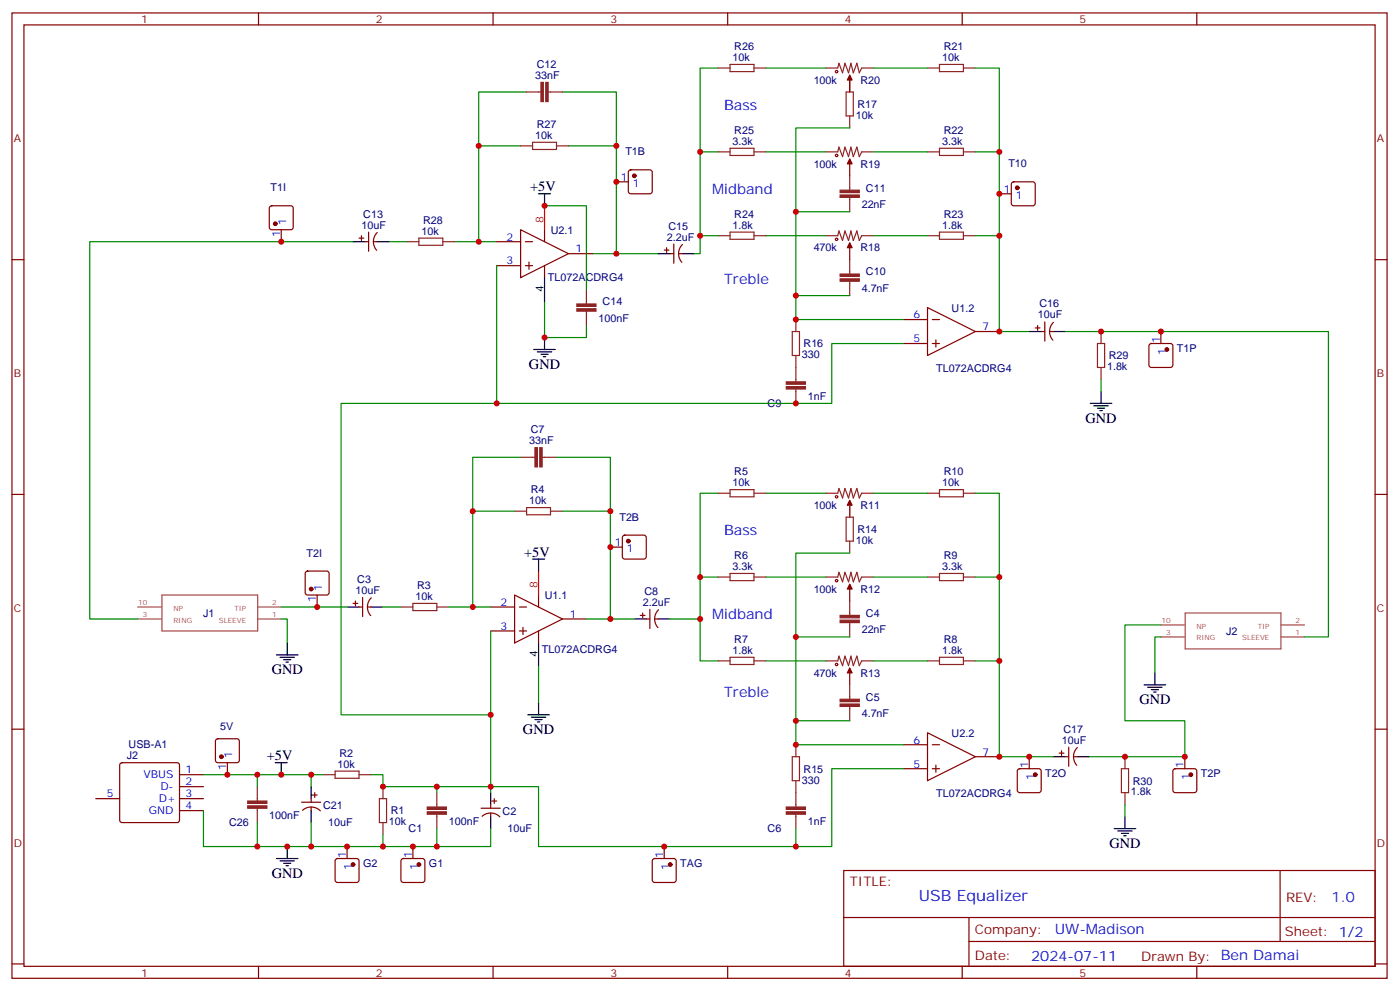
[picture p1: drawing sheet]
<svg xmlns="http://www.w3.org/2000/svg" width="413mm" height="292mm" viewBox="0 0 413 292" stroke-linecap="round" stroke-linejoin="round" font-family="sans-serif">
<g fill="none" stroke="#870000" stroke-width=".35">
<path d="M3.5 3.8h405.4v284.3h-405.4zM7.1 7.3h398.2v277.3h-398.2zM76.2 3.8v3.5M145.3 3.8v3.5M214.5 3.8v3.5M283.6 3.8v3.5M352.8 3.8v3.5M250.5 23.6v3.5M181.7 53.6h3.5M185.4 50.2l.5-.2h5.7l.5 .2 .2 .5v5.7l-.3 .5-.4 .2h-5.7l-.5-.3-.2-.4v-5.7zM250.5 48.3v3.5M294.6 57.1h3.5"/>
<path d="M298.3 53.8l.5-.2h5.6l.5 .2 .3 .5v5.6l-.3 .5-.5 .2h-5.6l-.5-.2-.2-.5v-5.6zM3.5 76.5h3.6M79.6 60.8l.5-.2h5.6l.5 .2 .2 .5v5.7l-.2 .5-.5 .2h-5.6l-.5-.3-.2-.4v-5.7zM82.9 67.7v3.5M105.8 70.1h1.4M106.5 69.4v1.4M107.6 71.2h1.1M108.7 68.4v5.6M110.1 71.2h1M111.2 68.5a3.8 3.8 0 0 0-.2 5.2M146.4 71.2h7.1M146.4 78.2h7.1"/>
<path d="M153.5 67.7l14.1 7-14.1 7.1zM154.9 71.2h2.1M154.9 78.2h2.1M155.9 77.2v2.1M160.5 67.7v3.5M160.5 78.2v3.6M167.6 74.7h7M195.8 73.7h1.4M196.5 73v1.4M197.6 74.7h1M198.6 71.9v5.6M200 74.7h1.1"/>
<path d="M201.2 72a3.8 3.8 0 0 0-.2 5.3M250.5 73v3.5M405.3 76.5h3.6M266.3 94.1h7.1M273.4 90.6l14.1 7-14.1 7.1zM274.8 94.1h2.1M287.5 97.6h7.1M305.2 96.6h1.4M305.9 95.9v1.4M306.9 97.6h1.1M308 94.8v5.7M309.4 97.6h1"/>
<path d="M310.5 94.9a3.8 3.8 0 0 0-.1 5.3M342.2 97.6v3.6M266.3 101.2h7.1M274.8 101.2h2.1M275.9 100.1v2.1M338.9 101.4l.5-.2h5.6l.5 .2 .2 .5v5.6l-.2 .5-.5 .2h-5.6l-.5-.2-.2-.5v-5.6zM3.5 145.6h3.6M183.7 157.8l.4-.2h5.7l.5 .2 .2 .5v5.7l-.2 .5-.5 .2h-5.7l-.4-.3-.3-.4v-5.7zM250.5 148.8v3.5M405.3 145.6h3.6M90.2 168.4l.5-.2h5.6l.5 .2 .2 .5v5.7l-.2 .5-.5 .2h-5.6l-.5-.3-.2-.4v-5.7zM93.5 175.3v3.5"/>
<path d="M104.1 177.7h1.4M104.8 177v1.4M105.8 178.8h1.1M106.9 176v5.6M108.3 178.8h1.1M109.4 176.1a3.8 3.8 0 0 0-.1 5.2M144.6 178.8h7.1M151.7 175.3l14.1 7-14.1 7.1zM153.1 178.8h2.1M158.7 175.3v3.5M179.9 161.1h3.5M191.6 179.5v5.6"/>
<path d="M194.1 179.6a3.8 3.8 0 0 0-.2 5.3M250.5 173.5v3.5M144.6 185.8h7.1M153.1 185.8h2.1M154.2 184.8v2.1M158.7 185.8v3.6M165.8 182.3h7.1M188.7 181.3h1.4M189.4 180.6v1.4M190.5 182.3h1.1M193 182.3h1M250.5 198.2v3.5"/>
<path d="M3.5 214.8h3.6M63.7 217.8l.5-.2h5.6l.5 .2 .3 .5v5.6l-.3 .5-.5 .2h-5.6l-.5-.2-.2-.5v-5.6zM266.3 219.4h7.1M273.4 215.8l14.1 7.1-14.1 7zM274.8 219.4h2.1M405.3 214.8h3.6M28.2 235.2h7.1M35.5 224.9l.5-.3h16.2l.5 .3 .2 .5v16.2l-.2 .5-.5 .2h-16.2l-.5-.2-.2-.5v-16.2zM52.9 235.2h7.1M52.9 231.7h7.1M52.9 228.2h7.1M52.9 238.8h7.1"/>
<path d="M67 224.6v3.6M88.9 236.3h5.6M89.2 238.7a3.8 3.8 0 0 1 5.2 .1M91.7 235.2v1.1M91.7 237.7v1.1M92.1 234.2h1.4M92.8 233.5v1.4M141.8 238.1h5.7M144.6 237v1.1M144.6 239.5v1M145 235.9h1.4M145.7 235.2v1.4"/>
<path d="M266.3 226.4h7.1M274.8 226.4h2.1M275.9 225.4v2.1M287.5 222.9h7.1M300.1 226.6l.5-.2h5.6l.5 .2 .2 .5v5.7l-.2 .5-.5 .2h-5.6l-.5-.3-.2-.4v-5.7zM303.4 222.9v3.5M312.2 221.8h1.4M312.9 221.1v1.4M314 222.9h1M315 220.1v5.6M316.4 222.9h1.1M317.6 220.2a3.8 3.8 0 0 0-.2 5.2"/>
<path d="M346 226.6l.4-.2h5.7l.5 .2 .2 .5v5.7l-.3 .5-.4 .2h-5.7l-.5-.3-.2-.4v-5.7zM349.2 222.9v3.5M99 253.1l.5-.2h5.6l.5 .2 .2 .5v5.6l-.2 .5-.5 .2h-5.6l-.5-.2-.2-.5v-5.6zM102.3 249.3v3.6M118.4 253.1l.5-.2h5.6l.5 .2 .2 .5v5.6l-.2 .5-.5 .2h-5.6l-.5-.2-.2-.5v-5.6zM121.7 249.3v3.6M142.1 240.4a3.8 3.8 0 0 1 5.2 .2M192.5 253.1l.5-.2h5.6l.5 .2 .2 .5v5.6l-.2 .5-.5 .2h-5.6l-.5-.2-.2-.5v-5.6zM195.8 249.3v3.6M248.7 256.4h156.6v28.2h-156.6zM377.3 256.4v20.9M248.7 270.2h156.5"/>
<path d="M285.6 277.3h119.6M285.6 270.2v14.2M3.5 283.9h3.6M76.2 284.6v3.5M145.3 284.6v3.5M214.5 284.6v3.5M283.6 284.6v3.5M352.8 284.6v3.5M405.3 283.9h3.6"/>
</g>
<g fill="#870000" stroke="#870000" stroke-width=".35">
<path d="M250.5 147.4l.7 1.4h-1.4z"/>
<path d="M250.5 172.1l.7 1.4h-1.4z"/>
<path d="M250.5 196.8l.7 1.4h-1.4z"/>
<path d="M250.5 71.5l.7 1.5h-1.4z"/>
<path d="M250.5 46.8l.7 1.5h-1.4z"/>
<path d="M250.5 22.2l.7 1.4h-1.4z"/>
<circle cx="65.3" cy="222.9" r=".53"/>
<circle cx="104.1" cy="254.6" r=".53"/>
<circle cx="123.5" cy="254.6" r=".53"/>
<circle cx="185.2" cy="159.4" r=".53"/>
<circle cx="91.7" cy="173.5" r=".53"/>
<circle cx="81.1" cy="65.9" r=".53"/>
<circle cx="187" cy="51.8" r=".53"/>
<circle cx="299.9" cy="55.3" r=".53"/>
<circle cx="344" cy="102.9" r=".53"/>
<circle cx="351" cy="228.2" r=".53"/>
<circle cx="305.2" cy="228.2" r=".53"/>
<circle cx="197.6" cy="254.6" r=".53"/>
</g>
<g fill="none" stroke="#000" stroke-width=".35">
<path d="M158.7 57.1h3.6M160.5 57.1v3.5M104.1 71.2h3.5M111.1 71.2h3.6M194 74.7h3.6M201.1 74.7h3.5M160.5 81.8v7M160.5 99.4v3.5M303.4 97.6h3.5M310.4 97.6h3.6M157.3 102.9h6.4M158.4 103.6h4.2"/>
<path d="M159.5 104.4h2.1M160.2 105.1h.7M321.4 118.8h6.3M322.4 119.5h4.3M324.6 115.3v3.5M323.5 120.2h2.1M324.2 120.9h.7M102.3 178.8h3.5M109.4 178.8h3.5M157 164.7h3.5M158.7 164.7v3.5M81.5 192.9h6.3"/>
<path d="M82.5 193.6h4.3M83.6 194.3h2.1M84.3 195h.7M84.7 189.4v3.5M158.7 189.4v7M187 182.3h3.5M194 182.3h3.6M340.4 198.2v3.5M155.6 210.5h6.3M156.6 211.2h4.3M157.7 211.9h2.1M158.4 212.7h.7"/>
<path d="M158.7 207v3.5M337.3 201.7h6.3M338.3 202.4h4.2M339.4 203.1h2.1M340.1 203.8h.7M81.1 224.6h3.6M82.9 224.6v3.6M91.7 231.7v3.5M91.7 238.8v3.5M144.6 233.5v3.5M310.4 222.9h3.6M317.5 222.9h3.5"/>
<path d="M81.5 252.9h6.3M82.5 253.6h4.3M83.6 254.3h2.1M84.3 255h.7M84.7 249.3v3.6M144.6 240.5v3.6M328.4 244.1h6.4M329.5 244.8h4.2M330.6 245.5h2.1M331.3 246.2h.7M331.6 240.5v3.6"/>
</g>
<path d="M40.6 178.8h6.9M47.7 175.3h28.3v10.5h-28.3zM76 178.8h6.9M40.6 182.3h6.9M76 182.3h6.9M342.2 187.6h6.9M342.2 184.1h6.9M349.4 180.6h28.2v10.5h-28.2zM377.6 187.6h6.9M377.6 184.1h6.9" fill="none" stroke="#a64a4a" stroke-width=".35"/>
<g fill="none" stroke="#8c2424" stroke-width=".35">
<path d="M215.2 19h7v2.1h-7zM276.9 19h7.1v2.1h-7.1zM155.2 27.1h4.3M161.6 27.1h4.2M211.7 20h3.5M222.2 20h3.6M243.4 20h3.5l.4-1.4 1.1 2.8 .7-2.8 1 2.8 .7-2.8 .7 2.8 1.1-2.8 .7 2.8 .7-1.4h3.5M249.4 27.1h2.1v7h-2.1zM250.5 22.2v4.9M250.5 34.1v3.6M273.4 20h3.5M284 20h3.5"/>
<path d="M153.5 43h3.5M157 41.9h7v2.1h-7zM164 43h3.6M211.7 44.7h3.5M215.2 43.7h7v2.1h-7zM222.2 44.7h3.6M243.4 44.7h3.5l.4-1.4 1.1 2.8 .7-2.8 1 2.8 .7-2.8 .7 2.8 1.1-2.8 .7 2.8 .7-1.4h3.5M250.5 46.8v1.5M250.5 51.8v4.2M250.5 58.1v4.3M273.4 44.7h3.5M276.9 43.7h7.1v2.1h-7.1z"/>
<path d="M284 44.7h3.5M119.9 71.2h3.6M123.5 70.1h7v2.1h-7zM130.5 71.2h3.6M211.7 69.4h3.5M215.2 68.4h7v2.1h-7zM222.2 69.4h3.6M243.4 69.4h3.5l.4-1.4 1.1 2.8 .7-2.8 1 2.8 .7-2.8 .7 2.8 1.1-2.8 .7 2.8 .7-1.4h3.5M250.5 71.5v1.5M250.5 76.5v4.2M273.4 69.4h3.5M276.9 68.4h7.1v2.1h-7.1z"/>
<path d="M284 69.4h3.5M172.9 85.3v4.2M172.9 91.7v4.2M233.5 97.6h2.2v7.1h-2.2zM234.6 94.1v3.5M250.5 82.8v4.3M324.6 97.6v3.6M234.6 104.7v7.8M234.6 114.6v4.2M323.5 101.2h2.1v7h-2.1zM324.6 108.2v3.6M153.5 134.7h4.2"/>
<path d="M159.8 134.7h4.2M151.7 150.6h3.5M155.2 149.5h7.1v2.1h-7.1zM162.3 150.6h3.5M211.7 145.3h3.5M215.2 144.2h7v2.1h-7zM222.2 145.3h3.6M243.4 145.3h3.5l.4-1.4 1.1 2.8 .7-2.8 1 2.8 .7-2.8 .7 2.8 1.1-2.8 .7 2.8 .7-1.4h3.5M249.4 152.3h2.1v7.1h-2.1zM250.5 147.4v4.9M250.5 159.4v3.5M273.4 145.3h3.5"/>
<path d="M276.9 144.2h7.1v2.1h-7.1zM284 145.3h3.5M118.2 178.8h3.5M121.7 177.7h7.1v2.1h-7.1zM128.8 178.8h3.5M211.7 170h3.5M215.2 168.9h7v2.1h-7zM222.2 170h3.6M243.4 170h3.5l.4-1.4 1.1 2.8 .7-2.8 1 2.8 .7-2.8 .7 2.8 1.1-2.8 .7 2.8 .7-1.4h3.5M250.5 172.1v1.4M250.5 177v4.3M273.4 170h3.5"/>
<path d="M276.9 168.9h7.1v2.1h-7.1zM284 170h3.5M211.7 194.7h3.5M215.2 193.6h7v2.1h-7zM222.2 194.7h3.6M243.4 194.7h3.5l.4-1.4 1.1 2.8 .7-2.8 1 2.8 .7-2.8 .7 2.8 1.1-2.8 .7 2.8 .7-1.4h3.5M250.5 183.4v4.2M250.5 196.8v1.4M273.4 194.7h3.5M276.9 193.6h7.1v2.1h-7.1zM284 194.7h3.5M234.6 219.4v3.5"/>
<path d="M250.5 201.7v4.3M250.5 208.1v4.2M75.8 231.7v4.2M75.8 238.1v4.2M95.2 228.2h3.6M98.8 227.1h7v2.1h-7zM105.8 228.2h3.6M111.8 235.2h2.1v7.1h-2.1zM112.9 231.7v3.5M128.8 233.5v4.2M128.8 239.8v4.3M233.5 222.9h2.2v7h-2.2z"/>
<path d="M234.6 229.9v7.8M234.6 239.8v4.3M330.6 226.4h2.1v7.1h-2.1zM331.6 222.9v3.5M331.6 233.5v3.5M112.9 242.3v3.5"/>
</g>
<g fill="#8c2424" stroke="#8c2424" stroke-width=".35">
<path d="M73 237.3h5.7v.8h-5.7z"/>
<path d="M73 235.9h5.7v.7h-5.7z"/>
<path d="M125.9 239.1h5.7v.7h-5.7z"/>
<path d="M125.9 237.7h5.7v.7h-5.7z"/>
<path d="M247.6 182.7h5.7v.7h-5.7z"/>
<path d="M247.6 181.3h5.7v.7h-5.7z"/>
<path d="M247.6 207.4h5.7v.7h-5.7z"/>
<path d="M247.6 206h5.7v.7h-5.7z"/>
<path d="M231.8 239.1h5.6v.7h-5.6z"/>
<path d="M231.8 237.7h5.6v.7h-5.6z"/>
<path d="M159.1 131.9h.7v5.6h-.7z"/>
<path d="M157.7 131.9h.7v5.6h-.7z"/>
<path d="M231.8 113.9h5.6v.7h-5.6z"/>
<path d="M231.8 112.5h5.6v.7h-5.6z"/>
<path d="M247.6 82.1h5.7v.7h-5.7z"/>
<path d="M247.6 80.7h5.7v.7h-5.7z"/>
<path d="M247.6 57.4h5.7v.7h-5.7z"/>
<path d="M247.6 56h5.7v.7h-5.7z"/>
<path d="M160.9 24.3h.7v5.6h-.7z"/>
<path d="M159.5 24.3h.7v5.6h-.7z"/>
<path d="M170 90.9h5.7v.8h-5.7z"/>
<path d="M170 89.5h5.7v.7h-5.7z"/>
</g>
<g fill="none" stroke="#008700" stroke-width=".35">
<path d="M155.2 27.1h-14.1v44.1M165.8 27.1h15.9v15.9M211.7 20h-5.3v54.7h-1.8M225.8 20h17.6M250.5 37.7h-15.9v49.4M257.5 20h15.9M287.5 20h7.1v77.6h8.8M141.1 43h12.4M167.6 43h14.1v31.7h-7.1M206.4 44.7h5.3M225.8 44.7h17.6M257.5 44.7h15.9"/>
<path d="M287.5 44.7h7.1M104.1 71.2h-77.6v111.1h14.1M114.7 71.2h5.2M134.1 71.2h12.3M146.4 78.2v40.6h-45.9v91.7h44.1M160.5 60.6h12.4v24.7M181.7 74.7h12.3M206.4 69.4h5.3M225.8 69.4h17.6M234.6 62.4h15.9M257.5 69.4h15.9M287.5 69.4h7.1"/>
<path d="M160.5 88.8v10.6h12.4v-3.5M250.5 87.1h-15.9v7h31.7M314 97.6h77.6v90h-7.1M266.3 101.2h-21.1v17.6h-98.8M324.6 111.8v3.5M153.5 134.7h-14.2v44.1M164 134.7h15.9v15.9M139.3 150.6h12.4M165.8 150.6h14.1v31.7h-7M211.7 145.3h-5.3v37h-8.8M225.8 145.3h17.6M257.5 145.3h15.9"/>
<path d="M287.5 145.3h7.1v77.6h15.8M82.9 178.8h19.4M112.9 178.8h5.3M132.3 178.8h12.3M206.4 170h5.3M225.8 170h17.6M250.5 162.9h-15.9v24.7M257.5 170h15.9M287.5 170h7.1M82.9 182.3h1.8v7.1M144.6 185.8v45.9h14.1v17.6h75.9v-5.2M158.7 196.4v10.6"/>
<path d="M179.9 182.3h7.1M206.4 182.3v12.4h5.3M225.8 194.7h17.6M250.5 187.6h-15.9v31.8h31.7M257.5 194.7h15.9M287.5 194.7h7.1M342.2 184.1h-10.6v28.2h17.6v10.6h-28.2M342.2 187.6h-1.8v10.6M234.6 212.3h15.9M60 238.8v10.5h15.8v-7M60 228.2h35.2M75.8 228.2v3.5"/>
<path d="M91.7 228.2v3.5M109.4 228.2h3.5v3.5h15.9v1.8M128.8 231.7h15.8v1.8M266.3 226.4h-21.1v22.9h-10.6M331.6 237v3.5M91.7 242.3v7h-15.9M112.9 245.8v3.5h-21.2M128.8 244.1v5.2M144.6 244.1v5.2h-31.7"/>
</g>
<path d="M160.5 60.6v7.1M158.7 168.2v7.1" fill="none" stroke="#f00" stroke-width=".35"/>
<g fill="none" stroke="#a10000" stroke-width=".35">
<circle cx="246.6" cy="21.1" r=".35"/>
<circle cx="246.6" cy="45.8" r=".35"/>
<circle cx="246.6" cy="70.5" r=".35"/>
<circle cx="246.6" cy="146.3" r=".35"/>
<circle cx="246.6" cy="171" r=".35"/>
<circle cx="246.6" cy="195.7" r=".35"/>
</g>
<g fill="#c00">
<circle cx="75.8" cy="228.2" r=".88"/>
<circle cx="91.7" cy="228.2" r=".88"/>
<circle cx="75.8" cy="249.3" r=".88"/>
<circle cx="91.7" cy="249.3" r=".88"/>
<circle cx="112.9" cy="231.7" r=".88"/>
<circle cx="128.8" cy="231.7" r=".88"/>
<circle cx="112.9" cy="249.3" r=".88"/>
<circle cx="128.8" cy="249.3" r=".88"/>
<circle cx="67" cy="228.2" r=".88"/>
<circle cx="102.3" cy="249.3" r=".88"/>
<circle cx="121.7" cy="249.3" r=".88"/>
<circle cx="82.9" cy="228.2" r=".88"/>
<circle cx="144.6" cy="231.7" r=".88"/>
<circle cx="139.3" cy="178.8" r=".88"/>
<circle cx="139.3" cy="150.6" r=".88"/>
<circle cx="179.9" cy="182.3" r=".88"/>
<circle cx="179.9" cy="150.6" r=".88"/>
<circle cx="179.9" cy="161.1" r=".88"/>
<circle cx="93.5" cy="178.8" r=".88"/>
<circle cx="206.4" cy="170" r=".88"/>
<circle cx="206.4" cy="182.3" r=".88"/>
<circle cx="294.6" cy="194.7" r=".88"/>
<circle cx="294.6" cy="170" r=".88"/>
<circle cx="234.6" cy="187.6" r=".88"/>
<circle cx="234.6" cy="212.3" r=".88"/>
<circle cx="234.6" cy="219.4" r=".88"/>
<circle cx="234.6" cy="249.3" r=".88"/>
<circle cx="181.7" cy="53.6" r=".88"/>
<circle cx="181.7" cy="43" r=".88"/>
<circle cx="181.7" cy="74.7" r=".88"/>
<circle cx="141.1" cy="43" r=".88"/>
<circle cx="141.1" cy="71.2" r=".88"/>
<circle cx="160.5" cy="99.4" r=".88"/>
<circle cx="160.5" cy="60.6" r=".88"/>
<circle cx="206.4" cy="44.7" r=".88"/>
<circle cx="206.4" cy="69.4" r=".88"/>
<circle cx="144.6" cy="210.5" r=".88"/>
<circle cx="146.4" cy="118.8" r=".88"/>
<circle cx="234.6" cy="118.8" r=".88"/>
<circle cx="294.6" cy="44.7" r=".88"/>
<circle cx="294.6" cy="69.4" r=".88"/>
<circle cx="294.6" cy="57.1" r=".88"/>
<circle cx="82.9" cy="71.2" r=".88"/>
<circle cx="84.7" cy="249.3" r=".88"/>
<circle cx="303.4" cy="222.9" r=".88"/>
<circle cx="294.6" cy="222.9" r=".88"/>
<circle cx="331.6" cy="222.9" r=".88"/>
<circle cx="349.3" cy="222.9" r=".88"/>
<circle cx="294.6" cy="97.6" r=".88"/>
<circle cx="324.6" cy="97.6" r=".88"/>
<circle cx="342.2" cy="97.6" r=".88"/>
<circle cx="195.8" cy="249.3" r=".88"/>
<circle cx="234.6" cy="87.1" r=".88"/>
<circle cx="234.6" cy="62.4" r=".88"/>
<circle cx="234.6" cy="94.1" r=".88"/>
</g>
<text font-size="4.6" fill="#00f" x="270.8" y="265.4">USB Equalizer</text>
<g font-size="4.2" fill="#00f">
<text x="213.4" y="32.4">Bass</text>
<text x="209.9" y="57.1">Midband</text>
<text x="213.4" y="83.5">Treble</text>
<text x="213.4" y="157.6">Bass</text>
<text x="209.9" y="182.3">Midband</text>
<text x="213.4" y="205.2">Treble</text>
<text x="392.5" y="265.7">1.0</text>
<text x="310.9" y="275.2">UW-Madison</text>
<text x="304" y="283">2024-07-11</text>
</g>
<g font-size="4.2">
<text x="156.3" y="56.4">+5V</text>
<text x="155.9" y="108.6">GND</text>
<text x="320" y="124.5">GND</text>
<text x="154.5" y="164">+5V</text>
<text x="80.1" y="198.5">GND</text>
<text x="335.8" y="207.4">GND</text>
<text x="154.2" y="216.2">GND</text>
<text x="78.7" y="223.9">+5V</text>
<text x="327" y="249.7">GND</text>
<text x="80.1" y="258.5">GND</text>
</g>
<g font-size="3.9" fill="#800">
<text x="250.5" y="261">TITLE:</text>
<text x="379.1" y="265.7">REV:</text>
<text x="287.4" y="275.2">Company:</text>
<text x="378.7" y="275.8">Sheet: 1/2</text>
<text x="287.4" y="282.9">Date:</text>
<text x="336.4" y="282.9">Drawn By: Ben Damai</text>
</g>
<g font-size="3.2" fill="#800">
<text x="41.6" y="6.8">1</text>
<text x="110.8" y="6.8">2</text>
<text x="179.9" y="6.8">3</text>
<text x="249.1" y="6.8">4</text>
<text x="318.2" y="6.8">5</text>
<text x="4.1" y="41.9">A</text>
<text x="405.9" y="41.9">A</text>
<text x="4.1" y="111.1">B</text>
<text x="405.9" y="111.1">B</text>
<text x="4.1" y="180.2">C</text>
<text x="405.9" y="180.2">C</text>
<text x="4.1" y="249.3">D</text>
<text x="405.9" y="249.3">D</text>
<text x="41.6" y="287.6">1</text>
<text x="110.8" y="287.6">2</text>
<text x="179.9" y="287.6">3</text>
<text x="249.1" y="287.6">4</text>
<text x="318.2" y="287.6">5</text>
</g>
<g font-size="3.2" fill="#000080">
<text x="215.9" y="17.9">10k</text>
<text x="216.5" y="14.7">R26</text>
<text x="277.7" y="17.9">10k</text>
<text x="278.2" y="14.7">R21</text>
<text x="157.7" y="23.2">33nF</text>
<text x="158.2" y="20">C12</text>
<text x="239.8" y="24.7">100k</text>
<text x="253.7" y="24.7">R20</text>
<text x="252.2" y="35">10k</text>
<text x="252.7" y="31.8">R17</text>
<text x="157.7" y="40.9">10k</text>
<text x="158.2" y="37.6">R27</text>
<text x="216.5" y="39.4">R25</text>
<text x="278.2" y="39.4">R22</text>
<text x="184.4" y="45.7">T1B</text>
<text x="215.9" y="42.6">3.3k</text>
<text x="277.7" y="42.6">3.3k</text>
<text x="239.8" y="49.4">100k</text>
<text x="253.7" y="49.4">R19</text>
<text x="297.2" y="49.3">T10</text>
<text x="79.8" y="56.3">T1I</text>
<text x="255.3" y="56.4">C11</text>
<text x="107.1" y="64.1">C13</text>
<text x="124.7" y="65.8">R28</text>
<text x="216.5" y="64.1">R24</text>
<text x="254" y="61.2">22nF</text>
<text x="278.2" y="64.1">R23</text>
<text x="106.6" y="67.3">10uF</text>
<text x="124.2" y="69.1">10k</text>
<text x="162.3" y="69">U2.1</text>
<text x="196.5" y="70.8">2.2uF</text>
<text x="197.1" y="67.6">C15</text>
<text x="215.9" y="67.3">1.8k</text>
<text x="277.7" y="67.3">1.8k</text>
<text x="239.8" y="74.1">470k</text>
<text x="253.7" y="74.1">R18</text>
<text x="161.5" y="82.9">TL072ACDRG4</text>
<text x="255.3" y="81.1">C10</text>
<text x="177.6" y="90">C14</text>
<text x="254" y="85.9">4.7nF</text>
<text x="176.4" y="94.8">100nF</text>
<text x="280.5" y="91.9">U1.2</text>
<text x="305.9" y="93.8">10uF</text>
<text x="306.4" y="90.5">C16</text>
<text x="236.4" y="105.5">330</text>
<text x="236.9" y="102.3">R16</text>
<text x="326.8" y="105.8">R29</text>
<text x="346.9" y="103.7">T1P</text>
<text x="276" y="109.5">TL072ACDRG4</text>
<text x="326.3" y="109.1">1.8k</text>
<text x="226.3" y="119.9">C9</text>
<text x="238.1" y="117.7">1nF</text>
<text x="156" y="130.8">33nF</text>
<text x="156.5" y="127.6">C7</text>
<text x="215.9" y="143.2">10k</text>
<text x="216.5" y="139.9">R5</text>
<text x="277.7" y="143.2">10k</text>
<text x="278.2" y="139.9">R10</text>
<text x="156" y="148.4">10k</text>
<text x="156.5" y="145.2">R4</text>
<text x="239.8" y="149.9">100k</text>
<text x="253.7" y="149.9">R11</text>
<text x="182.6" y="153.3">T2B</text>
<text x="252.2" y="160.2">10k</text>
<text x="252.7" y="157">R14</text>
<text x="90.3" y="163.9">T2I</text>
<text x="215.9" y="167.9">3.3k</text>
<text x="216.5" y="164.6">R6</text>
<text x="277.7" y="167.9">3.3k</text>
<text x="278.2" y="164.6">R9</text>
<text x="105.3" y="171.7">C3</text>
<text x="123" y="173.4">R3</text>
<text x="104.8" y="174.9">10uF</text>
<text x="122.5" y="176.7">10k</text>
<text x="160.6" y="176.6">U1.1</text>
<text x="189.5" y="178.4">2.2uF</text>
<text x="190" y="175.2">C8</text>
<text x="239.8" y="174.6">100k</text>
<text x="253.7" y="174.6">R12</text>
<text x="59.8" y="181.7">J1</text>
<text x="255.3" y="181.7">C4</text>
<text x="216.5" y="189.3">R7</text>
<text x="254" y="186.5">22nF</text>
<text x="278.2" y="189.3">R8</text>
<text x="361.5" y="187">J2</text>
<text x="159.8" y="192.2">TL072ACDRG4</text>
<text x="215.9" y="192.5">1.8k</text>
<text x="277.7" y="192.5">1.8k</text>
<text x="239.8" y="199.3">470k</text>
<text x="253.7" y="199.3">R13</text>
<text x="255.3" y="206.4">C5</text>
<text x="64.9" y="215.1">5V</text>
<text x="254" y="211.2">4.7nF</text>
<text x="313.5" y="215.8">C17</text>
<text x="37.9" y="220.4">USB-A1</text>
<text x="280.5" y="217.1">U2.2</text>
<text x="313" y="219">10uF</text>
<text x="37.4" y="223.6">J2</text>
<text x="99.5" y="226.1">10k</text>
<text x="100" y="222.8">R2</text>
<text x="236.9" y="227.5">R15</text>
<text x="236.4" y="230.8">330</text>
<text x="308.1" y="229">T2O</text>
<text x="333.9" y="231.1">R30</text>
<text x="354" y="229">T2P</text>
<text x="95.2" y="238.3">C21</text>
<text x="115.2" y="239.9">R1</text>
<text x="276" y="234.8">TL072ACDRG4</text>
<text x="333.4" y="234.3">1.8k</text>
<text x="67.5" y="243.4">C26</text>
<text x="79.4" y="241.2">100nF</text>
<text x="96.7" y="243.4">10uF</text>
<text x="114.7" y="243.1">10k</text>
<text x="120.5" y="245.1">C1</text>
<text x="132.3" y="242.9">100nF</text>
<text x="148.2" y="240">C2</text>
<text x="149.6" y="245.1">10uF</text>
<text x="226.3" y="245.1">C6</text>
<text x="238.1" y="242.9">1nF</text>
<text x="107" y="255.4">G2</text>
<text x="126.4" y="255.4">G1</text>
<text x="200.5" y="255.4">TAG</text>
</g>
<g font-size="3.2" fill="#00f">
<text x="183" y="53.2">1</text>
<text x="186.5" y="55">1</text>
<text x="295.9" y="56.7">1</text>
<text x="299.4" y="58.5">1</text>
<text x="82.5" y="69.9" transform="rotate(-90 82.5 69.9)">1</text>
<text x="84.3" y="66.4" transform="rotate(-90 84.3 66.4)">1</text>
<text x="149.3" y="70.8">2</text>
<text x="149.3" y="77.9">3</text>
<text x="169.7" y="74.4">1</text>
<text x="269.3" y="93.8">6</text>
<text x="269.3" y="100.8">5</text>
<text x="289.6" y="97.3">7</text>
<text x="341.8" y="101" transform="rotate(-90 341.8 101)">1</text>
<text x="343.6" y="104.5" transform="rotate(-90 343.6 104.5)">1</text>
<text x="181.3" y="160.8">1</text>
<text x="184.7" y="162.6">1</text>
<text x="94.9" y="174" transform="rotate(-90 94.9 174)">1</text>
<text x="93.1" y="177.5" transform="rotate(-90 93.1 177.5)">1</text>
<text x="147.6" y="178.4">2</text>
<text x="147.6" y="185.5">3</text>
<text x="167.9" y="182">1</text>
<text x="269.3" y="219">6</text>
<text x="54.7" y="227.8">1</text>
<text x="66.7" y="226.8" transform="rotate(-90 66.7 226.8)">1</text>
<text x="68.4" y="223.3" transform="rotate(-90 68.4 223.3)">1</text>
<text x="269.3" y="226.1">5</text>
<text x="289.6" y="222.5">7</text>
<text x="303" y="226.2" transform="rotate(-90 303 226.2)">1</text>
<text x="348.9" y="226.2" transform="rotate(-90 348.9 226.2)">1</text>
<text x="42.3" y="229.2">VBUS</text>
<text x="47.3" y="232.8">D-</text>
<text x="54.7" y="231.4">2</text>
<text x="304.8" y="229.7" transform="rotate(-90 304.8 229.7)">1</text>
<text x="350.7" y="229.7" transform="rotate(-90 350.7 229.7)">1</text>
<text x="31.5" y="234.9">5</text>
<text x="43.9" y="239.8">GND</text>
<text x="46.8" y="236.3">D+</text>
<text x="54.7" y="234.9">3</text>
<text x="54.7" y="238.4">4</text>
<text x="102" y="252.7" transform="rotate(-90 102 252.7)">1</text>
<text x="103.7" y="256.2" transform="rotate(-90 103.7 256.2)">1</text>
<text x="121.4" y="252.7" transform="rotate(-90 121.4 252.7)">1</text>
<text x="123.1" y="256.2" transform="rotate(-90 123.1 256.2)">1</text>
<text x="195.4" y="252.7" transform="rotate(-90 195.4 252.7)">1</text>
<text x="197.2" y="256.2" transform="rotate(-90 197.2 256.2)">1</text>
</g>
<g font-size="3.2" fill="#f00">
<text x="160.2" y="65.5" transform="rotate(-90 160.2 65.5)">8</text>
<text x="158.4" y="173.1" transform="rotate(-90 158.4 173.1)">8</text>
</g>
<g font-size="3.2">
<text x="160.2" y="85.9" transform="rotate(-90 160.2 85.9)">4</text>
<text x="158.4" y="193.5" transform="rotate(-90 158.4 193.5)">4</text>
</g>
<g font-size="2.1" fill="#a54b4b">
<text x="40.8" y="178.1">10</text>
<text x="51.1" y="179.8">NP</text>
<text x="69.1" y="179.8">TIP</text>
<text x="80.2" y="178.1">2</text>
<text x="42.1" y="181.6">3</text>
<text x="51.1" y="183.4">RING</text>
<text x="64.5" y="183.4">SLEEVE</text>
<text x="80.2" y="181.6">1</text>
<text x="342.4" y="183.4">10</text>
<text x="352.7" y="185.1">NP</text>
<text x="370.8" y="185.1">TIP</text>
<text x="381.9" y="183.4">2</text>
<text x="343.7" y="186.9">3</text>
<text x="352.7" y="188.6">RING</text>
<text x="366.1" y="188.6">SLEEVE</text>
<text x="381.9" y="186.9">1</text>
</g>
</svg>
